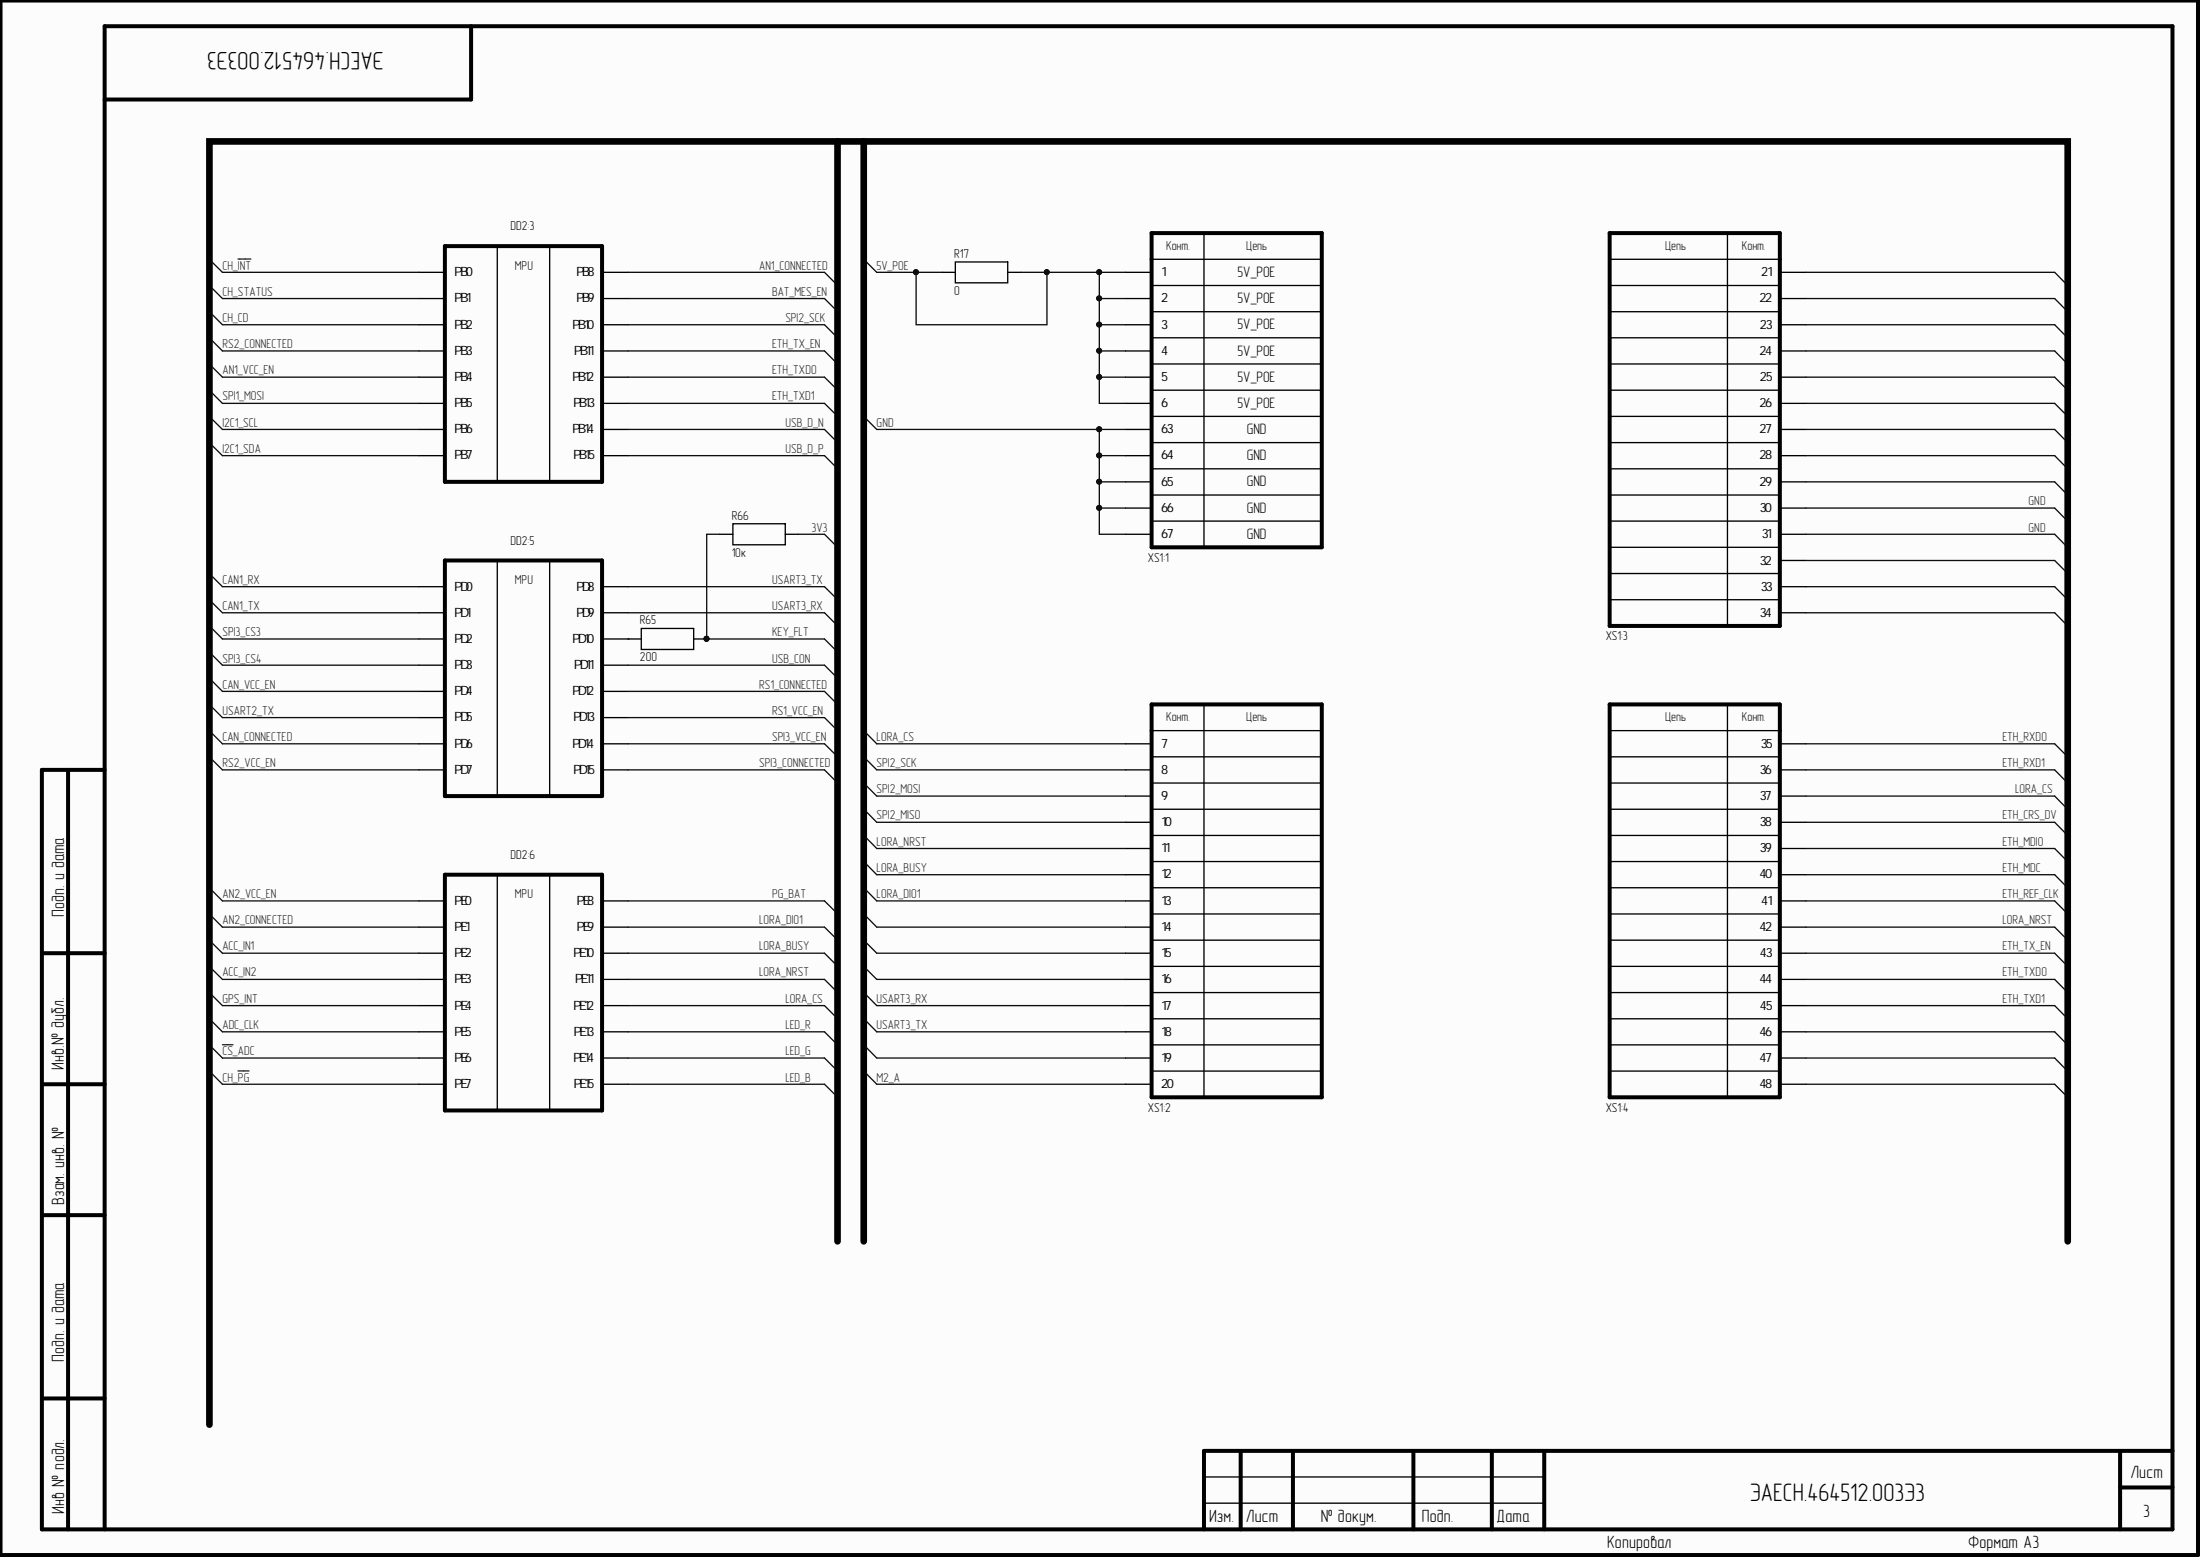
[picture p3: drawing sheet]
<svg xmlns="http://www.w3.org/2000/svg" width="420mm" height="297mm" viewBox="0 0 420 297" stroke-linecap="round" stroke-linejoin="round" font-family="sans-serif">
<path d="M0 0h419.5v296.7h-419.5z" fill="#fcfcfc"/>
<g fill="none" stroke="#000" stroke-width=".76">
<path d="M.1 .1h419.3v296.6h-419.3zM89.9 5v14h-69.9M84.9 47h30v44.9h-30zM219.7 44.5h32.5v59.9h-32.5zM307.2 44.5h32.4v74.9h-32.4zM84.9 106.9h30v45h-30zM219.7 134.4h32.5v74.9h-32.5zM307.2 134.4h32.4v74.9h-32.4zM13 146.9v144.9M20 146.9h-12v144.9h406.6v-286.8h-394.6v286.8M84.9 166.9h30v44.9h-30zM8 181.8h12"/>
<path d="M8 206.8h12M8 231.8h12M8 266.8h12M236.7 276.8v15M246.7 276.8v15M269.7 276.8v15M284.7 276.8v15M294.7 276.8v15M404.6 276.8v15M414.6 276.8h-184.9v15M404.6 283.8h10"/>
</g>
<g fill="none" stroke="#000" stroke-width=".25">
<path d="M79.9 52h5M79.9 57h5M94.9 47v44.9M104.9 47v44.9M114.9 52h5M114.9 57h5M179.8 52h2.5M182.3 50h10v4h-10zM192.3 52h2.5M214.8 52h4.9M214.8 57h4.9M219.7 49.5h32.5"/>
<path d="M219.7 54.5h32.5M219.7 59.5h32.5M229.7 44.5v59.9M307.2 49.5h32.4M307.2 54.5h32.4M307.2 59.5h32.4M329.6 44.5v74.9M339.6 52h5M339.6 57h5M79.9 62h5M79.9 67h5M79.9 72h5"/>
<path d="M79.9 77h5M114.9 62h5M114.9 67h5M114.9 72h5M114.9 77h5M214.8 62h4.9M214.8 67h4.9M214.8 72h4.9M214.8 77h4.9M219.7 64.4h32.5M219.7 69.4h32.5M219.7 74.4h32.5"/>
<path d="M219.7 79.4h32.5M307.2 64.4h32.4M307.2 69.4h32.4M307.2 74.4h32.4M307.2 79.4h32.4M339.6 62h5M339.6 67h5M339.6 72h5M339.6 77h5M79.9 81.9h5M79.9 86.9h5M114.9 81.9h5"/>
<path d="M114.9 86.9h5M139.9 99.9h9.9v4h-9.9zM214.8 81.9h4.9M214.8 86.9h4.9M214.8 91.9h4.9M214.8 96.9h4.9M219.7 84.4h32.5M219.7 89.4h32.5M219.7 94.4h32.5M219.7 99.4h32.5M307.2 84.4h32.4M307.2 89.4h32.4"/>
<path d="M307.2 94.4h32.4M307.2 99.4h32.4M339.6 81.9h5M339.6 86.9h5M339.6 91.9h5M339.6 96.9h5M79.9 111.9h5M79.9 116.9h5M94.9 106.9v45M104.9 106.9v45M114.9 111.9h5M114.9 116.9h5"/>
<path d="M122.4 119.9h10v4h-10zM137.3 101.9h2.6M149.8 101.9h2.5M214.8 101.9h4.9M307.2 104.4h32.4M307.2 109.4h32.4M307.2 114.4h32.4M339.6 111.9h5M339.6 116.9h5M339.6 101.9h5M339.6 106.9h5M79.9 121.9h5"/>
<path d="M79.9 126.9h5M79.9 131.9h5M79.9 136.9h5M114.9 121.9h7.5M114.9 126.9h5M114.9 131.9h5M114.9 136.9h5M132.4 121.9h2.5M219.7 139.4h32.5M229.7 134.4v74.9M307.2 139.4h32.4M329.6 134.4v74.9"/>
<path d="M79.9 141.9h5M79.9 146.9h5M114.9 141.9h5M114.9 146.9h5M214.8 141.9h4.9M214.8 146.9h4.9M214.8 151.9h4.9M214.8 156.9h4.9M219.7 144.4h32.5M219.7 149.4h32.5M219.7 154.4h32.5M219.7 159.4h32.5"/>
<path d="M307.2 144.4h32.4M307.2 149.4h32.4M307.2 154.4h32.4M307.2 159.4h32.4M339.6 141.9h5M339.6 146.9h5M339.6 151.9h5M339.6 156.9h5M79.9 171.9h5M79.9 176.9h5M94.9 166.9v44.9M104.9 166.9v44.9"/>
<path d="M114.9 171.9h5M114.9 176.9h5M214.8 171.9h4.9M214.8 176.9h4.9M214.8 161.9h4.9M214.8 166.9h4.9M219.7 164.4h32.5M219.7 169.4h32.5M219.7 174.4h32.5M219.7 179.4h32.5M307.2 164.4h32.4M307.2 169.4h32.4"/>
<path d="M307.2 174.4h32.4M307.2 179.4h32.4M339.6 171.9h5M339.6 176.9h5M339.6 161.9h5M339.6 166.9h5M79.9 181.8h5M79.9 186.8h5M79.9 191.8h5M79.9 196.8h5M114.9 181.8h5M114.9 186.8h5"/>
<path d="M114.9 191.8h5M114.9 196.8h5M214.8 181.8h4.9M214.8 186.8h4.9M214.8 191.8h4.9M214.8 196.8h4.9M219.7 184.4h32.5M219.7 189.4h32.5M219.7 194.4h32.5M219.7 199.3h32.5M307.2 184.4h32.4M307.2 189.4h32.4"/>
<path d="M307.2 194.4h32.4M307.2 199.3h32.4M339.6 181.8h5M339.6 186.8h5M339.6 191.8h5M339.6 196.8h5M79.9 201.8h5M79.9 206.8h5M114.9 201.8h5M114.9 206.8h5M214.8 201.8h4.9M214.8 206.8h4.9"/>
<path d="M219.7 204.3h32.5M307.2 204.3h32.4M339.6 201.8h5M339.6 206.8h5M229.7 281.8h65M229.7 286.8h65"/>
</g>
<path d="M159.8 27v209.8M164.8 27v209.8M394.6 236.8v-209.8h-354.6v244.8" fill="none" stroke="#000" stroke-width="1.3"/>
<g fill="none" stroke="#0e0e0e" stroke-width=".25">
<path d="M40.4 59.9l2 2.1h37.5M40.4 54.9l2 2.1h37.5M40.4 50l2 2h37.5M119.9 57h37.4l2 2M119.9 52h37.4l2 2M165.3 50l2 2h12.5M174.8 52v10h25v-10M194.8 52h15v10h5M209.8 57h5M209.8 52h5M344.6 57h47.5l2 2M344.6 52h47.5l2 2"/>
<path d="M40.4 79.9l2 2h37.5M40.4 74.9l2 2.1h37.5M40.4 69.9l2 2.1h37.5M40.4 64.9l2 2.1h37.5M119.9 62h37.4l2 2M119.9 67h37.4l2 2M119.9 72h37.4l2 1.9M119.9 77h37.4l2 1.9M165.3 79.9l2 2h47.5M209.8 62v5h5M209.8 67v5h5M209.8 72v5h5"/>
<path d="M344.6 77h47.5l2 1.9M344.6 72h47.5l2 1.9M344.6 67h47.5l2 2M344.6 62h47.5l2 2M40.4 84.9l2 2h37.5M119.9 81.9h37.4l2 2M119.9 86.9h37.4l2 2M209.8 81.9v20h5M209.8 86.9h5M209.8 96.9h5M209.8 91.9h5M344.6 96.9h47.5l2 2"/>
<path d="M344.6 91.9h47.5l2 2M344.6 86.9h47.5l2 2M344.6 81.9h47.5l2 2M40.4 109.9l2 2h37.5M40.4 114.9l2 2h37.5M40.4 119.9l2 2h37.5M119.9 111.9h37.4l2 2M119.9 116.9h37.4l2 2M137.3 101.9h-2.4v20h22.4l2 2M152.3 101.9h5l2 2M344.6 116.9h47.5l2 2M344.6 111.9h47.5l2 2"/>
<path d="M344.6 106.9h47.5l2 2M344.6 101.9h47.5l2 2M40.4 134.9l2 2h37.5M40.4 124.9l2 2h37.5M40.4 129.9l2 2h37.5M40.4 139.9l2 2h37.5M119.9 121.9h.1M119.9 126.9h37.4l2 2M119.9 131.9h37.4l2 2M119.9 136.9h37.4l2 2M165.3 139.9l2 2h47.5M40.4 144.9l2 2h37.5"/>
<path d="M119.9 141.9h37.4l2 2M119.9 146.9h37.4l2 2M165.3 144.9l2 2h47.5M165.3 149.9l2 2h47.5M165.3 154.9l2 2h47.5M165.3 159.9l2 2h47.5M344.6 156.9h47.5l2 2M344.6 151.9h47.5l2 2M344.6 146.9h47.5l2 2M344.6 141.9h47.5l2 2M40.4 179.9l2 1.9h37.5M40.4 174.9l2 2h37.5"/>
<path d="M40.4 169.9l2 2h37.5M119.9 171.9h37.4l2 2M119.9 176.9h37.4l2 2M165.3 164.9l2 2h47.5M165.3 169.9l2 2h47.5M165.3 174.9l2 2h47.5M165.3 179.9l2 1.9h47.5M344.6 176.9h47.5l2 2M344.6 171.9h47.5l2 2M344.6 166.9h47.5l2 2M344.6 161.9h47.5l2 2M40.4 194.8l2 2h37.5"/>
<path d="M40.4 199.8l2 2h37.5M40.4 189.8l2 2h37.5M40.4 184.9l2 1.9h37.5M119.9 181.8h37.4l2 2.1M119.9 186.8h37.4l2 2.1M119.9 191.8h37.4l2 2.1M119.9 196.8h37.4l2 2.1M165.3 184.9l2 1.9h47.5M165.3 189.8l2 2h47.5M165.3 194.8l2 2h47.5M165.3 199.8l2 2h47.5M344.6 196.8h47.5l2 2.1"/>
<path d="M344.6 191.8h47.5l2 2.1M344.6 186.8h47.5l2 2.1M344.6 181.8h47.5l2 2.1M40.4 204.8l2 2h37.5M119.9 201.8h37.4l2 2.1M119.9 206.8h37.4l2 2M165.3 204.8l2 2h47.5M344.6 206.8h47.5l2 2M344.6 201.8h47.5l2 2.1"/>
</g>
<path d="M45.4 49.4h2.5M42.4 199.3h2.1M45.4 204.3h2.1" fill="none" stroke="#262626" stroke-width=".25"/>
<g fill="#0e0e0e" stroke="#0e0e0e" stroke-width=".19">
<circle cx="134.8" cy="121.9" r=".47"/>
<circle cx="209.7" cy="86.9" r=".47"/>
<circle cx="209.7" cy="91.9" r=".47"/>
<circle cx="209.7" cy="96.9" r=".47"/>
<circle cx="199.7" cy="51.9" r=".47"/>
<circle cx="174.8" cy="51.9" r=".47"/>
<circle cx="209.7" cy="51.9" r=".47"/>
<circle cx="209.7" cy="56.9" r=".47"/>
<circle cx="209.7" cy="66.9" r=".47"/>
<circle cx="209.7" cy="61.9" r=".47"/>
<circle cx="209.7" cy="71.9" r=".47"/>
<circle cx="209.7" cy="81.9" r=".47"/>
</g>
<g font-size="4.8">
<text x="73.2" y="10" transform="rotate(-180 73.2 10)">ЭАЕСН.464512.003Э3</text>
<text x="333.9" y="286.3">ЭАЕСН.464512.003Э3</text>
</g>
<g font-size="3.4">
<text x="12.3" y="174.9" transform="rotate(-90 12.3 174.9)">Подп. и дата</text>
<text x="12.2" y="204.1" transform="rotate(-90 12.2 204.1)">Инв.№ дубл.</text>
<text x="12.3" y="229.9" transform="rotate(-90 12.3 229.9)">Взам. инв. №</text>
<text x="12.3" y="259.8" transform="rotate(-90 12.3 259.8)">Подп. и дата</text>
<text x="406.5" y="282">Лист</text>
<text x="12.3" y="288.8" transform="rotate(-90 12.3 288.8)">Инв № подл.</text>
<text x="230.7" y="290.3">Изм.</text>
<text x="237.7" y="290.3">Лист</text>
<text x="252" y="290.3">№ докум.</text>
<text x="271.3" y="290.3">Подп.</text>
<text x="285.6" y="290.3">Дата</text>
<text x="409" y="289.5">3</text>
<text x="306.7" y="295.4">Копировал</text>
<text x="375.6" y="295.4">Формат А3</text>
</g>
<g font-size="2.9">
<text x="236.1" y="52.9">5V_POE</text>
<text x="236.1" y="57.9">5V_POE</text>
<text x="236.1" y="62.9">5V_POE</text>
<text x="236.1" y="67.8">5V_POE</text>
<text x="236.1" y="72.8">5V_POE</text>
<text x="236.1" y="77.8">5V_POE</text>
<text x="237.9" y="82.8">GND</text>
<text x="237.9" y="87.8">GND</text>
<text x="237.9" y="92.8">GND</text>
<text x="237.9" y="97.8">GND</text>
<text x="237.9" y="102.8">GND</text>
</g>
<g font-size="2.5">
<text x="97.4" y="43.9">DD2:3</text>
<text x="86.7" y="52.7">PB0</text>
<text x="109.9" y="52.7">PB8</text>
<text x="182.1" y="49.2">R17</text>
<text x="221.6" y="52.7">1</text>
<text x="336.1" y="52.7">21</text>
<text x="86.7" y="57.7">PB1</text>
<text x="109.9" y="57.7">PB9</text>
<text x="182.1" y="56.3">0</text>
<text x="221.6" y="57.7">2</text>
<text x="335.7" y="57.7">22</text>
<text x="86.7" y="62.7">PB2</text>
<text x="109.2" y="62.7">PB10</text>
<text x="221.6" y="62.7">3</text>
<text x="335.8" y="62.7">23</text>
<text x="86.7" y="67.7">PB3</text>
<text x="109.5" y="67.7">PB11</text>
<text x="221.6" y="67.7">4</text>
<text x="335.7" y="67.7">24</text>
<text x="86.7" y="72.7">PB4</text>
<text x="86.7" y="77.7">PB5</text>
<text x="109.2" y="72.7">PB12</text>
<text x="109.3" y="77.7">PB13</text>
<text x="221.6" y="72.7">5</text>
<text x="221.6" y="77.7">6</text>
<text x="335.7" y="77.7">26</text>
<text x="335.8" y="72.7">25</text>
<text x="86.7" y="82.7">PB6</text>
<text x="109.2" y="82.7">PB14</text>
<text x="221.6" y="82.7">63</text>
<text x="335.7" y="82.7">27</text>
<text x="86.7" y="87.6">PB7</text>
<text x="109.3" y="87.6">PB15</text>
<text x="221.6" y="87.6">64</text>
<text x="335.7" y="87.6">28</text>
<text x="221.6" y="92.6">65</text>
<text x="335.7" y="92.6">29</text>
<text x="139.6" y="99.1">R66</text>
<text x="221.6" y="97.6">66</text>
<text x="335.8" y="97.6">30</text>
<text x="97.4" y="103.9">DD2:5</text>
<text x="139.6" y="106.2">10к</text>
<text x="219" y="107.2">XS1:1</text>
<text x="221.6" y="102.7">67</text>
<text x="335.8" y="107.7">32</text>
<text x="336.2" y="102.7">31</text>
<text x="86.7" y="112.7">PD0</text>
<text x="109.9" y="112.7">PD8</text>
<text x="336" y="112.7">33</text>
<text x="86.7" y="117.7">PD1</text>
<text x="109.9" y="117.7">PD9</text>
<text x="122.1" y="119.1">R65</text>
<text x="335.8" y="117.7">34</text>
<text x="86.7" y="122.7">PD2</text>
<text x="109.2" y="122.7">PD10</text>
<text x="306.4" y="122.2">XS1:3</text>
<text x="86.7" y="127.7">PD3</text>
<text x="109.5" y="127.7">PD11</text>
<text x="122.1" y="126.1">200</text>
<text x="86.7" y="132.7">PD4</text>
<text x="86.7" y="137.6">PD5</text>
<text x="109.2" y="132.7">PD12</text>
<text x="109.3" y="137.6">PD13</text>
<text x="86.7" y="142.6">PD6</text>
<text x="109.2" y="142.6">PD14</text>
<text x="221.6" y="142.6">7</text>
<text x="336" y="142.6">35</text>
<text x="86.7" y="147.6">PD7</text>
<text x="109.3" y="147.6">PD15</text>
<text x="221.6" y="147.6">8</text>
<text x="335.8" y="147.6">36</text>
<text x="221.6" y="152.6">9</text>
<text x="335.8" y="152.6">37</text>
<text x="221.6" y="157.6">10</text>
<text x="335.8" y="157.6">38</text>
<text x="97.4" y="163.9">DD2:6</text>
<text x="221.6" y="162.6">11</text>
<text x="221.6" y="167.6">12</text>
<text x="335.7" y="167.6">40</text>
<text x="335.8" y="162.6">39</text>
<text x="86.7" y="172.6">PE0</text>
<text x="110" y="172.6">PE8</text>
<text x="221.6" y="172.6">13</text>
<text x="336.1" y="172.6">41</text>
<text x="86.7" y="177.6">PE1</text>
<text x="110" y="177.6">PE9</text>
<text x="221.6" y="177.6">14</text>
<text x="335.7" y="177.6">42</text>
<text x="86.7" y="182.6">PE2</text>
<text x="109.3" y="182.6">PE10</text>
<text x="221.6" y="182.6">15</text>
<text x="335.8" y="182.6">43</text>
<text x="86.7" y="187.6">PE3</text>
<text x="109.7" y="187.6">PE11</text>
<text x="221.6" y="187.6">16</text>
<text x="335.7" y="187.6">44</text>
<text x="86.7" y="192.6">PE4</text>
<text x="86.7" y="197.6">PE5</text>
<text x="109.3" y="192.6">PE12</text>
<text x="109.4" y="197.6">PE13</text>
<text x="221.6" y="192.6">17</text>
<text x="221.6" y="197.6">18</text>
<text x="335.7" y="197.6">46</text>
<text x="335.8" y="192.6">45</text>
<text x="86.7" y="202.6">PE6</text>
<text x="109.3" y="202.6">PE14</text>
<text x="221.6" y="202.6">19</text>
<text x="335.7" y="202.6">47</text>
<text x="86.7" y="207.6">PE7</text>
<text x="109.4" y="207.6">PE15</text>
<text x="221.6" y="207.6">20</text>
<text x="335.7" y="207.6">48</text>
<text x="219" y="212.1">XS1:2</text>
<text x="306.4" y="212.1">XS1:4</text>
</g>
<g font-size="2.5" fill="#0e0e0e">
<text x="222.5" y="47.7">Конт.</text>
<text x="237.8" y="47.7">Цепь</text>
<text x="317.7" y="47.7">Цепь</text>
<text x="332.4" y="47.7">Конт.</text>
<text x="98.3" y="51.4">MPU</text>
<text x="98.3" y="111.4">MPU</text>
<text x="222.5" y="137.6">Конт.</text>
<text x="237.8" y="137.6">Цепь</text>
<text x="317.7" y="137.6">Цепь</text>
<text x="332.4" y="137.6">Конт.</text>
<text x="98.3" y="171.3">MPU</text>
</g>
<g font-size="2.5" fill="#262626">
<text x="42.5" y="51.4">CH_INT</text>
<text x="144.9" y="51.4">AN1_CONNECTED</text>
<text x="167.3" y="51.4">5V_POE</text>
<text x="42.5" y="56.4">CH_STATUS</text>
<text x="147.3" y="56.4">BAT_MES_EN</text>
<text x="42.5" y="61.4">CH_CD</text>
<text x="149.9" y="61.4">SPI2_SCK</text>
<text x="42.5" y="71.4">AN1_VCC_EN</text>
<text x="42.5" y="66.4">RS2_CONNECTED</text>
<text x="147.3" y="66.4">ETH_TX_EN</text>
<text x="147.3" y="71.4">ETH_TXD0</text>
<text x="42.5" y="76.4">SPI1_MOSI</text>
<text x="147.3" y="76.4">ETH_TXD1</text>
<text x="42.5" y="81.4">I2C1_SCL</text>
<text x="149.9" y="81.4">USB_D_N</text>
<text x="167.3" y="81.4">GND</text>
<text x="42.5" y="86.4">I2C1_SDA</text>
<text x="149.9" y="86.4">USB_D_P</text>
<text x="154.8" y="101.4">3V3</text>
<text x="387.1" y="96.4">GND</text>
<text x="387.1" y="101.4">GND</text>
<text x="42.5" y="111.4">CAN1_RX</text>
<text x="147.3" y="111.4">USART3_TX</text>
<text x="42.5" y="116.4">CAN1_TX</text>
<text x="147.3" y="116.4">USART3_RX</text>
<text x="42.5" y="121.4">SPI3_CS3</text>
<text x="147.3" y="121.4">KEY_FLT</text>
<text x="42.5" y="131.4">CAN_VCC_EN</text>
<text x="42.5" y="126.4">SPI3_CS4</text>
<text x="144.9" y="131.4">RS1_CONNECTED</text>
<text x="147.3" y="126.4">USB_CON</text>
<text x="42.5" y="136.4">USART2_TX</text>
<text x="147.3" y="136.4">RS1_VCC_EN</text>
<text x="42.5" y="141.4">CAN_CONNECTED</text>
<text x="147.3" y="141.4">SPI3_VCC_EN</text>
<text x="167.3" y="141.4">LORA_CS</text>
<text x="382.1" y="141.4">ETH_RXD0</text>
<text x="42.5" y="146.4">RS2_VCC_EN</text>
<text x="144.9" y="146.4">SPI3_CONNECTED</text>
<text x="167.3" y="146.4">SPI2_SCK</text>
<text x="382.1" y="146.4">ETH_RXD1</text>
<text x="167.3" y="151.3">SPI2_MOSI</text>
<text x="384.5" y="151.3">LORA_CS</text>
<text x="167.3" y="156.3">SPI2_MISO</text>
<text x="167.3" y="161.3">LORA_NRST</text>
<text x="382.1" y="161.3">ETH_MDIO</text>
<text x="382.1" y="156.3">ETH_CRS_DV</text>
<text x="167.3" y="166.3">LORA_BUSY</text>
<text x="382.1" y="166.3">ETH_MDC</text>
<text x="42.5" y="171.3">AN2_VCC_EN</text>
<text x="147.3" y="171.3">PG_BAT</text>
<text x="167.3" y="171.3">LORA_DIO1</text>
<text x="382.1" y="171.3">ETH_REF_CLK</text>
<text x="42.5" y="176.3">AN2_CONNECTED</text>
<text x="144.9" y="176.3">LORA_DIO1</text>
<text x="382.1" y="176.3">LORA_NRST</text>
<text x="42.5" y="181.3">ACC_IN1</text>
<text x="144.9" y="181.3">LORA_BUSY</text>
<text x="382.1" y="181.3">ETH_TX_EN</text>
<text x="42.5" y="191.4">GPS_INT</text>
<text x="42.5" y="186.3">ACC_IN2</text>
<text x="144.9" y="186.3">LORA_NRST</text>
<text x="149.9" y="191.4">LORA_CS</text>
<text x="167.3" y="191.4">USART3_RX</text>
<text x="382.1" y="186.3">ETH_TXD0</text>
<text x="382.1" y="191.4">ETH_TXD1</text>
<text x="42.5" y="196.4">ADC_CLK</text>
<text x="149.9" y="196.4">LED_R</text>
<text x="167.3" y="196.4">USART3_TX</text>
<text x="42.5" y="201.3">CS_ADC</text>
<text x="149.9" y="201.3">LED_G</text>
<text x="42.5" y="206.3">CH_PG</text>
<text x="149.9" y="206.3">LED_B</text>
<text x="167.3" y="206.3">M2_A</text>
</g>
</svg>
